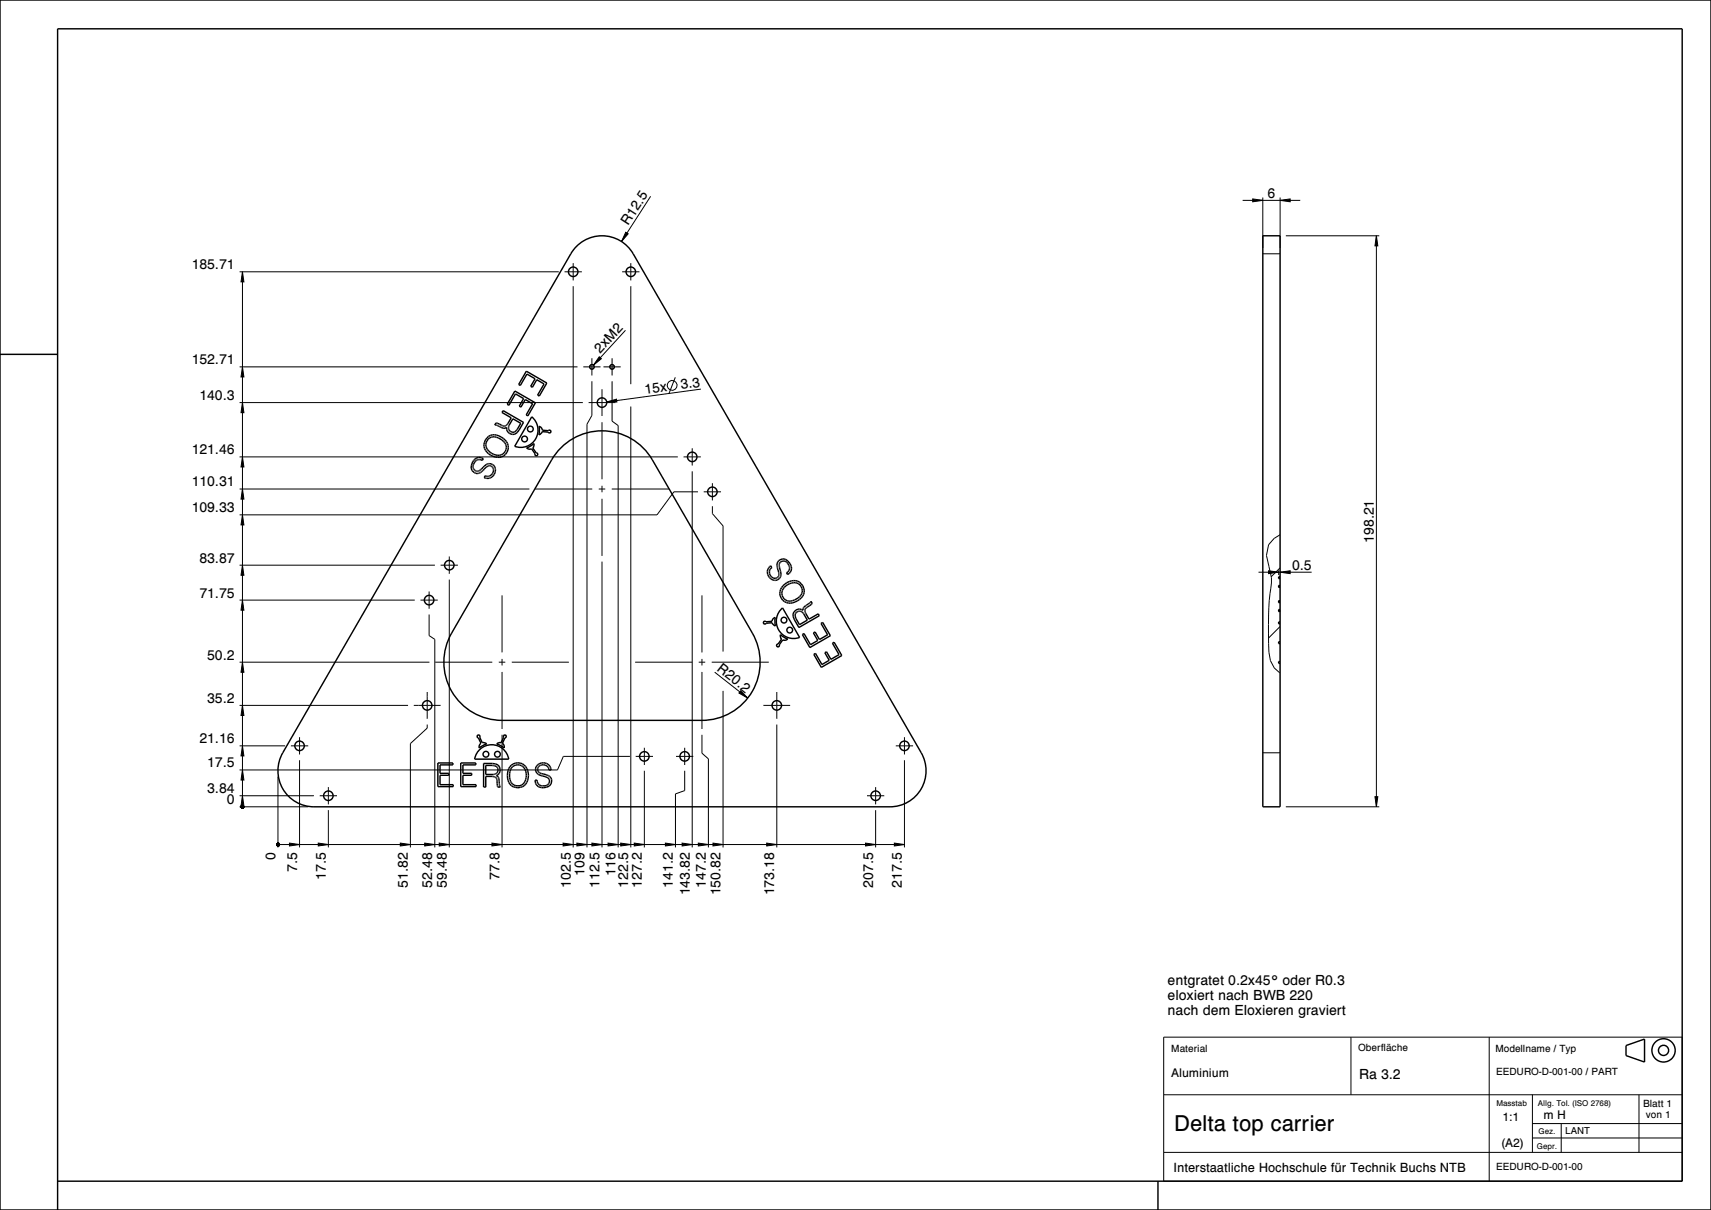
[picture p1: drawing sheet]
<svg xmlns="http://www.w3.org/2000/svg" width="594mm" height="420mm" viewBox="0 0 594 420" stroke-linecap="round" stroke-linejoin="round" font-family="sans-serif">
<g fill="none" stroke="#000" stroke-width=".35">
<path d="M438.4 88.1h6M210.6 139.5l3.4-.9 .2 .9zM234.4 131l-2.1 5.6M243.3 135.1l-32.7 4.4M444.4 197.1l-3.1 3.1M444.4 185.6l-2.1 1.3-1.9 2.2-.7 3.7 .8 3.8a16.6 16.6 0 0 1 .4 9.4l-.4 5-.1 5.7a61.4 61.4 0 0 0 .7 12.6l1.3 2.6 2 1.6M444.4 217.5l-4 4M96.5 269.5v24.6M438.4 261.3h6M83.2 280h23.8M404 360h180v50h-180zM469 360v20"/>
<path d="M517 360v50M404 380h180M532 380v20M569 380v20M404 400h180M532 390h52M532 395h52M542 390v10"/>
<circle cx="233.3" cy="133.8" r="1.72"/>
</g>
<path d="M210.6 139.5l3.4-.9 .2 .9z" fill="#000"/>
<g fill="none" stroke="#000" stroke-width=".5">
<path d="M0 0h594v420h-594zM200.2 85.5a12.5 12.5 0 0 1 19.6 2.6l100 173.2a12.5 12.5 0 0 1-10.8 18.7h-200a12.5 12.5 0 0 1-10.8-18.7l100-173.2zM438.4 81.8h6v198.2h-6zM0 123h20M178.7 135.7l7.2 4.1-2.6 4.6-.6-.4 2.2-3.9-2.5-1.4-1.5 2.6-.6-.3 1.5-2.7-2.8-1.6-2.3 4-.6-.4zM182.7 128.8l7.1 4.2-2.6 4.5-.6-.4 2.3-3.8-2.6-1.5-1.5 2.6-.6-.3 1.6-2.6-2.9-1.7-2.3 4-.5-.3zM169.5 152.4a3.6 3.6 0 0 1 5.3 .8 2.82 2.82 0 0 1 .4 3.8 2.82 2.82 0 0 1-3.8 .7 3.3 3.3 0 0 1-1.9-5.3zM169.6 151.5a4.8 4.8 0 0 1 6.3 1.8 3.6 3.6 0 0 1-.4 4.4 3.6 3.6 0 0 1-4.4 .7 3.9 3.9 0 0 1-3-3 3.9 3.9 0 0 1 1.5-3.9zM175.8 147.6a1.68 1.68 0 0 1-2.4-.4l-1-.4-.6 .8h.7l1.5 .8a1.56 1.56 0 0 0 1.9 0 2.24 2.24 0 0 0 1.7 2.4 2.24 2.24 0 0 0 2.6-1.5l1.6-2.7-7.1-4.1-.4 .7 3.2 1.8-1.7 2.6M178.1 145.4l2.7 1.5-1.2 2a1.59 1.59 0 0 1-2.1 1 1.59 1.59 0 0 1-.8-2.3zM184.6 144.7l-5.9 10.2M185 155.5l1.2 1.7"/>
<path d="M185.3 153.9l-2.5 1.6 1 .4 .7-.1 1.2 1.7M188.2 149.8l2.1 .2M190.4 149.5l-2.1-.2-.3-.7-.9-.6v2.9M170.8 165.6a2.47 2.47 0 0 0 1.2-2.8 2.47 2.47 0 0 0-2.4-1.9l-1.5 .9a2.66 2.66 0 0 1-3.1 1.6 2.18 2.18 0 0 1-.3-2.9 2.18 2.18 0 0 1 2.7-.7l.4-.6a2.9 2.9 0 0 0-3.7 1 2.9 2.9 0 0 0 .6 3.9 2.56 2.56 0 0 0 3.4-1.2 1.79 1.79 0 0 1 2.8-.8 2.02 2.02 0 0 1 0 2.4 2.02 2.02 0 0 1-2.4 .6l-.4 .7 .9 .2h.9l.9-.4M267.2 196.7l.4-.3 .4 .7a1.93 1.93 0 0 0-.5 2.7 1.93 1.93 0 0 0 2.8 .3 5.6 5.6 0 0 0-.5-3.5 2.14 2.14 0 0 1 1.1-2.4 2.14 2.14 0 0 1 2.6 .5 2.7 2.7 0 0 1-.1 4.7l-.3-.6a2.13 2.13 0 0 0 .7-2.9 2.13 2.13 0 0 0-3-.7l-.3 1.1a6.4 6.4 0 0 1 .3 4.2 2.59 2.59 0 0 1-3.5 .3 2.59 2.59 0 0 1-.6-3.4zM265.9 215.8l2.1-.1 .5-1 .6-.4 .1 2.9M268.1 216.2l-2.1 .1M271.7 211l5.9 10.3M271.8 203.3a4.2 4.2 0 0 1 6.9 0 3.7 3.7 0 0 1-1.9 5.3 3.6 3.6 0 0 1-5-.2 3.6 3.6 0 0 1 0-5.1zM272.3 203.8a3.6 3.6 0 0 1 5.8-.2 3.2 3.2 0 0 1-2.2 4.7 2.84 2.84 0 0 1-3.8-.6 2.84 2.84 0 0 1 .2-3.9zM275.6 212.4a2.2 2.2 0 0 1 3.2-.6 2.4 2.4 0 0 1 1.8-2.2l.9-.9 .5 .7-1 .9a1.68 1.68 0 0 0-1.5 1.9l1.4 2.7 3.2-1.8 .3 .6-7.1 4.1-1.9-3.7-.1-.9zM276.4 212.6a1.6 1.6 0 0 1 2.6 .4l1.3 2.3-2.7 1.5-1.3-2.3a1.46 1.46 0 0 1 .1-1.9z"/>
<path d="M443.9 212.1h.5M443.9 212h.5M443.9 211.8h.5M443.9 208.9h.5M443.9 203.3h.5M443.9 200.5h.5M444.4 215.9h-.5v.6h.5M444.4 211.6h-.5v.6h.5M444.4 208.5h-.5v.7h.5M444.4 203.2h-.5v.6h.5M444.4 200.2h-.5v.6h.5M271 220.3l2.5 1.5-1 .5-.8-.2-1.2 1.7"/>
<path d="M271.3 221.8l-1.2 1.7M278.5 220.2l.6-.3 2.3 3.9 2.5-1.5-1.5-2.6 .6-.4 1.5 2.7 2.8-1.7-2.3-3.9 .6-.4 2.7 4.7-7.1 4.1zM282.5 227.1l.6-.3 2.2 3.9 2.6-1.5-1.5-2.6 .5-.4 1.6 2.7 2.8-1.7-2.3-3.9 .6-.4 2.6 4.6-7.1 4.2zM444.4 229.6h-.5v.7h.5M444.4 222.7h-.5v.7h.5M166.1 256.1l.9 1.9-.5 .6-.1 1 2.5-1.4M166.5 255.9l.9 1.9M174.9 255.9l-.9 1.9M175.3 256.1l-.9 1.9 .5 .6 .1 1-2.6-1.4M152 264.8h5.2v.7h-4.4v2.9h3v.7h-3v3.3h4.5v.6h-5.3zM160 264.8h5.2v.7h-4.5v2.9h3v.7h-3v3.3h4.6v.6h-5.3zM164.8 263.5h11.8"/>
<path d="M167.9 265h3.1a2.24 2.24 0 0 1 2.5 1.5 2.24 2.24 0 0 1-1.1 2.7 2.4 2.4 0 0 1 .9 2.7l.4 1.3h-.8l-.3-1.3a1.67 1.67 0 0 0-.9-2.2l-3.1-.2v3.7h-.7zM168.6 265.7h2.4a1.59 1.59 0 0 1 1.9 1.4 1.59 1.59 0 0 1-1.6 1.7h-2.7zM177 272.2a3.7 3.7 0 0 0 4.4 .9 3.7 3.7 0 0 0 2.1-3.9 3.7 3.7 0 0 0-1.8-3.8 3.7 3.7 0 0 0-4.2 .2 5.4 5.4 0 0 0-.5 6.6M177.9 266.1a3 3 0 0 1 3.5-.1 3 3 0 0 1 1.3 3.2 3 3 0 0 1-1.3 3.1 3 3 0 0 1-3.5-.1 4.7 4.7 0 0 1 0-6.1zM186.6 265.5a2.77 2.77 0 0 1 2.9-.6 2.77 2.77 0 0 1 1.8 2.4h-.7a1.93 1.93 0 0 0-2.2-1.9 1.93 1.93 0 0 0-1.7 2.3 5.6 5.6 0 0 0 3.3 1.4 2.14 2.14 0 0 1 1.6 2.1 2.14 2.14 0 0 1-1.8 2 2.7 2.7 0 0 1-4-2.4h.7a2.13 2.13 0 0 0 2.2 2.1 2.13 2.13 0 0 0 2-2.2l-.7-.9a6.4 6.4 0 0 1-3.9-1.8l-.2-1.4zM564.5 362.9l6.4-2.2v7.9l-6.4-2.2zM20 410h564v-400h-564v410M402 410v10"/>
<circle cx="199" cy="94.3" r="1.65"/>
<circle cx="219" cy="94.3" r="1.65"/>
<circle cx="205.5" cy="127.3" r=".8"/>
<circle cx="212.5" cy="127.3" r=".8"/>
<circle cx="182.1" cy="152.4" r="1"/>
<circle cx="184.1" cy="148.9" r="1"/>
<circle cx="240.3" cy="158.6" r="1.65"/>
<circle cx="247.3" cy="170.7" r="1.65"/>
<circle cx="156" cy="196.2" r="1.65"/>
<circle cx="149" cy="208.3" r="1.65"/>
<circle cx="272.2" cy="215.3" r="1"/>
<circle cx="274.2" cy="218.7" r="1"/>
<circle cx="104" cy="258.9" r="1.65"/>
<circle cx="314" cy="258.9" r="1.65"/>
<circle cx="114" cy="276.2" r="1.65"/>
<circle cx="168.7" cy="261.8" r="1"/>
<circle cx="172.7" cy="261.8" r="1"/>
<circle cx="223.7" cy="262.5" r="1.65"/>
<circle cx="237.7" cy="262.5" r="1.65"/>
<circle cx="304" cy="276.2" r="1.65"/>
<circle cx="577.5" cy="364.6" r="4"/>
<circle cx="577.5" cy="364.6" r="1.77"/>
</g>
<!-- layer: BEZUGSACHSEN -->
<g fill="none" stroke="#000" stroke-width=".35">
<path d="M196 94.3h6M199 91.3v6M216 94.3h6M219 91.3v6M202.5 127.3h6M204.3 139.7h9.3M205.5 124.3v6M209 135.1v9.3M209.5 127.3h6M212.5 124.3v6M209 146.5v19.9M237.3 158.6h6"/>
<path d="M240.3 155.6v6M185.8 169.7h19.8M207.9 169.7h2.2M209 168.6v2.3M209 173.1v19.8M212.4 169.7h19.8M244.3 170.7h6M247.3 167.7v6M153 196.2h6M156 193.2v6M146 208.3h6M149 205.3v6"/>
<path d="M174.3 206.6v19.9M243.7 206.6v19.9M151.1 229.8h19.8M173.2 229.8h2.2M174.3 228.7v2.3M174.3 233.2v19.8M177.7 229.8h19.8M220.5 229.8h19.8M242.6 229.8h2.2M243.7 228.7v2.3M243.7 233.2v19.8M247.1 229.8h19.8"/>
<path d="M101 258.9h6M104 255.9v6M143.7 244.8h9.3M148.3 240.2v9.3M223.7 259.5v6M237.7 259.5v6M265 244.8h9.3M269.7 240.2v9.3M311 258.9h6M314 255.9v6M111 276.2h6M114 273.2v6"/>
<path d="M220.7 262.5h6M234.7 262.5h6M301 276.2h6M304 273.2v6"/>
</g>
<g fill="none" stroke="#000" stroke-width=".5">
<path d="M184.6 144.7a6 6 0 0 1 1.4 7.6 6 6 0 0 1-7.3 2.6M185.3 153.9l.1 .9-.4 .7M186.2 157.2a.5 .5 0 0 1 .5 .5 .5 .5 0 0 1-.6 .5 .5 .5 0 0 1-.4-.7M188.2 149.8l-.4 .7-.7 .4M190.4 149.5a.5 .5 0 0 1 .7-.1 .5 .5 0 0 1 0 .8 .5 .5 0 0 1-.8-.2M195 155.2a20.2 20.2 0 0 1 31.5 4.4l34.7 60.1a20.2 20.2 0 0 1-17.5 30.3h-69.4a20.2 20.2 0 0 1-17.5-30.3l34.7-60.1 1.6-2.3zM265.9 215.8a.5 .5 0 0 0-.7 0 .5 .5 0 0 0 0 .7 .5 .5 0 0 0 .8-.2M268.1 216.2l.4 .7 .7 .3M271.7 211a6 6 0 0 0-1.4 7.6 6 6 0 0 0 7.3 2.7M270.1 223.5a.5 .5 0 0 0-.5 .6 .5 .5 0 0 0 .6 .4 .5 .5 0 0 0 .3-.7M271 220.3l-.1 .8 .4 .7M166.5 255.9a.5 .5 0 0 0-.2-.7 .5 .5 0 0 0-.7 .3 .5 .5 0 0 0 .5 .6"/>
<path d="M167.4 257.8h.8l.7 .4M174 257.8h-.9l-.7 .4M174.9 255.9a.5 .5 0 0 1 .2-.7 .5 .5 0 0 1 .6 .3 .5 .5 0 0 1-.4 .6M164.8 263.5a6 6 0 0 1 5.9-5 6 6 0 0 1 5.9 5"/>
<circle cx="209" cy="139.7" r="1.65"/>
<circle cx="148.3" cy="244.8" r="1.65"/>
<circle cx="269.7" cy="244.8" r="1.65"/>
</g>
<!-- layer: ZEICHNUNGSBEMASSUNGEN -->
<g fill="#000">
<path d="M434.9 69l3.5 .5-3.5 .5zM444.4 69.5l3.5-.5v1zM84.2 94.3l.5 3.5h-1zM217.2 80.6l.9 .6-2.3 2.6zM477.8 81.8l.5 3.5h-1zM84.2 139.7l.5 3.5h-1zM84.2 127.3l.5 3.5h-1zM208 123.8l.8 .7-2.8 2.3zM84.2 158.6l.5 3.5h-1zM84.2 169.7l.5 3.5h-1zM84.2 178.7l.5 3.5h-1zM84.2 196.2l.5 3.5h-1z"/>
<path d="M440.4 198.1l3.5 .5-3.5 .5zM444.4 198.6l3.5-.5v1zM84.2 208.3l.5 3.5h-1zM84.2 229.8l.5 3.5h-1zM84.2 258.9l.5 3.5h-1zM84.2 244.8l.5 3.5h-1zM257.1 239.8l2.5 2.5-3.1-1.7zM84.2 276.2l.5 3.5h-1zM84.2 267.3l.5 3.5h-1zM83.7 279.8l.4-.2 .4 .1 .2 .3-.2 .4-.4 .1-.4-.2zM96 292.9l.4-.2 .4 .1 .2 .3-.2 .4-.4 .1-.4-.2zM100.5 292.6l3.5 .5-3.5 .5z"/>
<path d="M110.5 292.6l3.5 .5-3.5 .5zM139 292.6l3.5 .5-3.5 .5zM147.4 292.6l3.5 .5-3.5 .5zM152.5 292.6l3.5 .5-3.5 .5zM170.8 292.6l3.5 .5-3.5 .5zM195.5 292.6l3.5 .5-3.5 .5zM200.3 292.6l3.5 .5-3.5 .5zM205.5 292.6l3.5 .5-3.5 .5zM211.1 292.6l3.5 .5-3.5 .5zM215.5 292.6l3.5 .5-3.5 .5zM220.2 292.6l3.5 .5-3.5 .5zM231 292.6l3.5 .5-3.5 .5z"/>
<path d="M236.8 292.6l3.5 .5-3.5 .5zM242.4 292.6l3.5 .5-3.5 .5zM247.5 292.6l3.5 .5-3.5 .5zM266.2 292.6l3.5 .5-3.5 .5zM300.5 292.6l3.5 .5-3.5 .5zM310.5 292.6l3.5 .5-3.5 .5zM477.3 276.5h1l-.5 3.5z"/>
</g>
<g fill="none" stroke="#000" stroke-width=".35">
<path d="M225.9 68.1l-10.1 15.7M431.4 69.5h20M434.9 69l3.5 .5-3.5 .5zM438.4 68.5v17.6M444.4 69.5l3.5-.5v1zM444.4 68.5v17.6M83.2 94.3h110.8M84.2 94.3l.5 3.5h-1zM84.2 94.3v185.7M199 99.3v194.8M217.2 80.6l.9 .6-2.3 2.6zM219 99.3v34.1"/>
<path d="M446.4 81.8h32.4M477.8 81.8l.5 3.5h-1zM477.8 81.8v198.2M217.1 114.7l-11.1 12.1M83.2 139.7h119.1M83.2 127.3h117.3M84.2 139.7l.5 3.5h-1zM84.2 127.3l.5 3.5h-1zM205.5 132.3v11.9l-1.7 3v146.9M208 123.8l.8 .7-2.8 2.3zM212.5 132.3v13.9l2.1 1.5v146.4M83.2 158.6h152.1"/>
<path d="M84.2 158.6l.5 3.5h-1zM219 141.1v153M83.2 169.7h100.6M84.2 169.7l.5 3.5h-1zM84.2 178.7l.5 3.5h-1zM240.3 163.6v130.5M242.3 170.7h-8.3l-5.9 8h-144.9M247.3 175.7v2.6l3.7 4.3v43.6M83.2 196.2h67.8M84.2 196.2l.5 3.5h-1zM209 194.9v99.2M436.9 198.6h18.5"/>
<path d="M440.4 198.1l3.5 .5-3.5 .5zM443.9 198v1.6M444.4 198.6l3.5-.5v1zM83.2 208.3h60.8M84.2 208.3l.5 3.5h-1zM149 213.3v7.3l1.9 1.3v72.2M156 201.2v92.9M83.2 229.8h65.9M84.2 229.8l.5 3.5h-1zM248.1 233.3l11.5 9M251 239.8v54.3M257.1 239.8l2.5 2.5-3.1-1.7z"/>
<path d="M83.2 258.9h15.8M83.2 244.8h58.5M84.2 258.9l.5 3.5h-1zM84.2 244.8l.5 3.5h-1zM148.3 251.5v1.2l-5.8 5.4v36M174.3 255v39.1M243.7 255v6.4l2.2 2v30.7M269.7 251.5v42.6M83.2 276.2h25.8M83.7 279.8l.4-.2 .4 .1 .2 .3-.2 .4-.4 .1-.4-.2zM84.2 276.2l.5 3.5h-1zM84.2 267.3l.5 3.5h-1z"/>
<path d="M104 263.9v30.2M218.7 262.5h-23.1l-2.1 4.8h-110.3M223.7 267.5v26.6M237.7 267.5v6.9l-3.2 1.2v18.5M314 263.9v30.2M477.3 276.5h1l-.5 3.5zM96 292.9l.4-.2 .4 .1 .2 .3-.2 .4-.4 .1-.4-.2zM96.5 293.1h217.5M100.5 292.6l3.5 .5-3.5 .5zM110.5 292.6l3.5 .5-3.5 .5zM114 281.2v12.9M139 292.6l3.5 .5-3.5 .5z"/>
<path d="M147.4 292.6l3.5 .5-3.5 .5zM152.5 292.6l3.5 .5-3.5 .5zM170.8 292.6l3.5 .5-3.5 .5zM195.5 292.6l3.5 .5-3.5 .5zM200.3 292.6l3.5 .5-3.5 .5zM205.5 292.6l3.5 .5-3.5 .5zM211.1 292.6l3.5 .5-3.5 .5zM215.5 292.6l3.5 .5-3.5 .5zM220.2 292.6l3.5 .5-3.5 .5zM231 292.6l3.5 .5-3.5 .5zM236.8 292.6l3.5 .5-3.5 .5zM242.4 292.6l3.5 .5-3.5 .5z"/>
<path d="M247.5 292.6l3.5 .5-3.5 .5zM266.2 292.6l3.5 .5-3.5 .5zM300.5 292.6l3.5 .5-3.5 .5zM304 281.2v12.9M310.5 292.6l3.5 .5-3.5 .5zM446.4 280h32.4"/>
</g>
<text font-size="7.6" x="407.7" y="392.7">Delta top carrier</text>
<g font-size="4.9">
<text x="440.1" y="68.7">6</text>
<text x="218.1" y="78.6" transform="rotate(-57 218.1 78.6)">R12.5</text>
<text x="66.6" y="93.5">185.71</text>
<text x="208.4" y="122.9" transform="rotate(-47 208.4 122.9)">2xM2</text>
<text x="66.6" y="126.5">152.71</text>
<text x="224" y="136.8" transform="rotate(-8 224 136.8)">15x</text>
<text x="236.5" y="135.1" transform="rotate(-8 236.5 135.1)">3.3</text>
<text x="69.3" y="138.9">140.3</text>
<text x="66.6" y="157.7">121.46</text>
<text x="66.6" y="168.9">110.31</text>
<text x="66.6" y="177.8">109.33</text>
<text x="477" y="188.4" transform="rotate(-90 477 188.4)">198.21</text>
<text x="69.3" y="195.3">83.87</text>
<text x="448.5" y="197.7">0.5</text>
<text x="69.3" y="207.4">71.75</text>
<text x="71.9" y="229">50.2</text>
<text x="248.7" y="232.6" transform="rotate(38 248.7 232.6)">R20.2</text>
<text x="71.9" y="244">35.2</text>
<text x="69.3" y="258">21.16</text>
<text x="71.9" y="266.4">17.5</text>
<text x="71.9" y="275.3">3.84</text>
<text x="78.7" y="279.2">0</text>
<text x="95.6" y="298.6" transform="rotate(-90 95.6 298.6)">0</text>
<text x="103.1" y="302.7" transform="rotate(-90 103.1 302.7)">7.5</text>
<text x="113.1" y="305.4" transform="rotate(-90 113.1 305.4)">17.5</text>
<text x="173.4" y="305.4" transform="rotate(-90 173.4 305.4)">77.8</text>
<text x="202.9" y="303.9" transform="rotate(-90 202.9 303.9)">109</text>
<text x="213.7" y="303.9" transform="rotate(-90 213.7 303.9)">116</text>
<text x="141.6" y="308.1" transform="rotate(-90 141.6 308.1)">51.82</text>
<text x="150.1" y="308.1" transform="rotate(-90 150.1 308.1)">52.48</text>
<text x="155.1" y="308.1" transform="rotate(-90 155.1 308.1)">59.48</text>
<text x="198.1" y="308.1" transform="rotate(-90 198.1 308.1)">102.5</text>
<text x="208.1" y="308.1" transform="rotate(-90 208.1 308.1)">112.5</text>
<text x="218.1" y="308.1" transform="rotate(-90 218.1 308.1)">122.5</text>
<text x="222.8" y="308.1" transform="rotate(-90 222.8 308.1)">127.2</text>
<text x="233.6" y="308.1" transform="rotate(-90 233.6 308.1)">141.2</text>
<text x="239.4" y="310.8" transform="rotate(-90 239.4 310.8)">143.82</text>
<text x="245.1" y="308.1" transform="rotate(-90 245.1 308.1)">147.2</text>
<text x="250.1" y="310.8" transform="rotate(-90 250.1 310.8)">150.82</text>
<text x="268.8" y="310.8" transform="rotate(-90 268.8 310.8)">173.18</text>
<text x="303.1" y="308.1" transform="rotate(-90 303.1 308.1)">207.5</text>
<text x="313.1" y="308.1" transform="rotate(-90 313.1 308.1)">217.5</text>
<text x="405.4" y="341.8">entgratet 0.2x45° oder R0.3</text>
<text x="405.4" y="347.1">eloxiert nach BWB 220</text>
<text x="405.4" y="352.3">nach dem Eloxieren graviert</text>
<text x="471.8" y="374.4">Ra 3.2</text>
</g>
<text font-size="4.4" x="407.4" y="406.9">Interstaatliche Hochschule für Technik Buchs NTB</text>
<g font-size="4.2">
<text x="406.6" y="373.7">Aluminium</text>
<text x="521.6" y="389.2">1:1</text>
<text x="535.9" y="388.2">m H</text>
<text x="521.4" y="398.2">(A2)</text>
</g>
<g font-size="3.5">
<text x="406.6" y="365.2">Material</text>
<text x="471.5" y="364.8">Oberfläche</text>
<text x="519.1" y="365.2">Modellname / Typ</text>
<text x="519.4" y="373.1">EEDURO-D-001-00 / PART</text>
<text x="570.4" y="384.2">Blatt 1</text>
<text x="571.4" y="388">von 1</text>
<text x="519.4" y="406.2">EEDURO-D-001-00</text>
</g>
<text font-size="3.3" x="543.4" y="393.7">LANT</text>
<g font-size="2.8">
<text x="519.5" y="383.9">Masstab</text>
<text x="533.9" y="383.9">Allg. Tol. (ISO 2768)</text>
<text x="534.1" y="393.6">Gez.</text>
<text x="533.5" y="398.7">Gepr.</text>
</g>
</svg>
